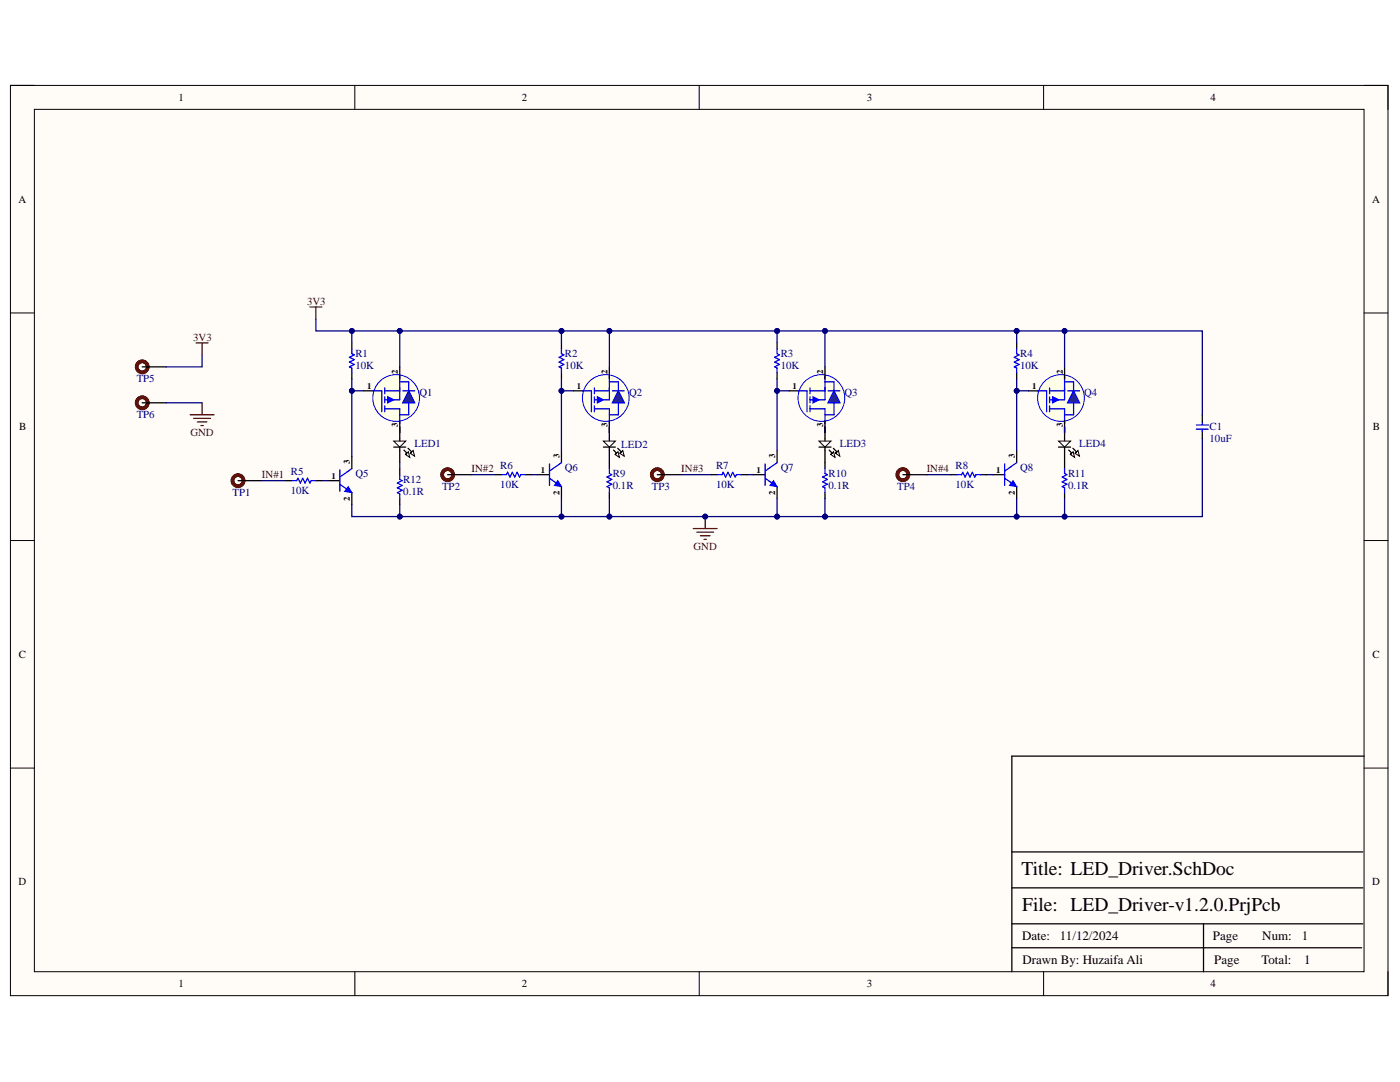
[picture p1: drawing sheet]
<svg xmlns="http://www.w3.org/2000/svg" width="279mm" height="216mm" viewBox="0 0 279 216" stroke-linecap="round" stroke-linejoin="round" font-family="sans-serif">
<path d="M2.1 17h274.9v181.7h-274.9z" fill-rule="evenodd" fill="#fffcf8"/>
<path d="M2.1 17h274.9v181.7h-274.9z" fill="none" stroke="#000" stroke-width=".2"/>
<path d="M6.9 21.8h265.3v172.1h-265.3z" fill-rule="evenodd" fill="#fffcf8"/>
<g fill="none" stroke="#000" stroke-width=".2">
<path d="M2.1 17h4.8M70.8 17v4.8M139.5 17v4.8M208.3 17v4.8M272.2 17h4.8v4.8M6.9 21.8h265.3v172.1h-265.3zM2.1 62.4h4.8M272.2 62.5h4.8M2.1 107.9h4.8M272.2 107.9h4.8M2.1 153.3h4.8M272.2 153.3h4.8"/>
<path d="M70.8 193.9v4.8M139.5 193.9v4.8M208.3 193.9v4.8M277 193.9v4.8"/>
</g>
<path d="M80.6 89.8l.6 .6M272.2 150.9h-70.3v43M201.9 177.2h70.1M201.9 170h70.1M201.9 189.1h69.8M201.9 184.3h70.1M240.2 184.3v9.6" fill="none" stroke="#000" stroke-width=".25"/>
<path d="M80.9 90.7l.6-.6 .3 1.2-.9-.6 .3-.3z" fill-rule="evenodd" fill="#fff"/>
<path d="M80.9 90.7l.6-.6 .3 1.2-.9-.6 .3-.3z" fill="none" stroke="#000" stroke-width=".2"/>
<path d="M81.5 89.5l.7 .7" fill="none" stroke="#000" stroke-width=".25"/>
<path d="M82.2 90.2l-.3 .3 .6-.6 .2 1.1-.8-.5z" fill-rule="evenodd" fill="#fff"/>
<path d="M82.2 90.2l-.3 .3 .6-.6 .2 1.1-.8-.5z" fill="none" stroke="#000" stroke-width=".2"/>
<path d="M78.6 89.2h2.4M79.8 85.2v2.8M79.8 89.2v3.1" fill="none" stroke="#000" stroke-width=".25"/>
<path d="M78.6 88h2.4l-1.2 1.2z" fill="#fff"/>
<path d="M78.6 88h2.4l-1.2 1.2z" fill="none" stroke="#000" stroke-width=".2"/>
<path d="M28.4 73.2h4.8M70.2 68.4v1.2M70.2 74.4v1.2M28.4 80.4h4.8M47.5 95.9h4.8M65.4 95.9h2.4M70.2 91.1v2.4M70.2 98.3v2.4M79.8 93.5v1.2M79.8 99.5v1.2M239.9 82.8v1.4M239.9 86v1.5" fill="none" stroke="#000" stroke-width=".25"/>
<path d="M70.2 69.6v1l.5 .2-1 .5 1 .5-1 .4 1 .5-1 .5 .5 .2v1M67.8 96.6l2.4 1.7M67.8 93.8v4.3M70.2 93.5l-2.4 1.7M79.8 94.7v1l.5 .2-1 .5 1 .5-1 .4 1 .5-1 .5 .5 .2v1M238.8 85.6h2.3M238.8 84.8h2.3M239.9 84.2v.5M239.9 85.6v.5" fill="none" stroke="#00f" stroke-width=".25"/>
<path d="M39.1 68.4h2.4M40.3 68.4v2.4M61.8 61.3h2.4M63 61.3v2.3M37.9 82.8h4.8M38.7 83.5h3.3M39.4 84.2h1.9M40.1 84.9h.5M40.3 80.4v2.4" fill="none" stroke="#800000" stroke-width=".25"/>
<g fill="none" stroke="#5b0f00" stroke-width=".72">
<circle cx="28.4" cy="73.2" r="1.1"/>
<circle cx="28.4" cy="80.4" r="1.1"/>
<circle cx="47.5" cy="95.9" r="1.1"/>
</g>
<path d="M69.5 97.1l.7 1.2-1.4-.2z" fill="#00f"/>
<path d="M69.5 97.1l.7 1.2-1.4-.2z" fill="none" stroke="#00f" stroke-width=".2"/>
<path d="M122.4 89.8l.6 .6" fill="none" stroke="#000" stroke-width=".25"/>
<path d="M122.8 90.7l.5-.6 .3 1.2-.8-.6 .2-.3z" fill-rule="evenodd" fill="#fff"/>
<path d="M122.8 90.7l.5-.6 .3 1.2-.8-.6 .2-.3z" fill="none" stroke="#000" stroke-width=".2"/>
<path d="M123.3 89.5l.7 .7" fill="none" stroke="#000" stroke-width=".25"/>
<path d="M124 90.2l-.3 .3 .6-.6 .3 1.1-.9-.5z" fill-rule="evenodd" fill="#fff"/>
<path d="M124 90.2l-.3 .3 .6-.6 .3 1.1-.9-.5z" fill="none" stroke="#000" stroke-width=".2"/>
<path d="M120.4 89.2h2.4M121.6 85.2v2.8M121.6 89.2v3.1" fill="none" stroke="#000" stroke-width=".25"/>
<path d="M120.4 88h2.4l-1.2 1.2z" fill="#fff"/>
<path d="M120.4 88h2.4l-1.2 1.2z" fill="none" stroke="#000" stroke-width=".2"/>
<circle cx="89.3" cy="94.7" r="1.1" fill="none" stroke="#5b0f00" stroke-width=".72"/>
<path d="M112 68.4v1.2M112 74.4v1.2M89.3 94.7h4.8M107.3 94.7h2.4M112 89.9v2.4M112 97.1v2.4M121.6 92.3v1.2M121.6 98.3v1.2" fill="none" stroke="#000" stroke-width=".25"/>
<path d="M112 69.6v1l.5 .2-.9 .5 .9 .5-.9 .4 .9 .5-.9 .5 .4 .2v1M109.7 95.4l2.3 1.7M109.7 92.6v4.3M112 92.3l-2.3 1.7M121.6 93.5v1l.5 .2-1 .5 1 .5-1 .4 1 .5-1 .5 .5 .2v1" fill="none" stroke="#00f" stroke-width=".25"/>
<path d="M111.3 95.9l.7 1.2-1.4-.2z" fill="#00f"/>
<path d="M111.3 95.9l.7 1.2-1.4-.2z" fill="none" stroke="#00f" stroke-width=".2"/>
<path d="M165.5 89.8l.6 .6" fill="none" stroke="#000" stroke-width=".25"/>
<path d="M165.8 90.7l.6-.6 .2 1.2-.8-.6 .3-.3z" fill-rule="evenodd" fill="#fff"/>
<path d="M165.8 90.7l.6-.6 .2 1.2-.8-.6 .3-.3z" fill="none" stroke="#000" stroke-width=".2"/>
<path d="M166.3 89.5l.7 .7" fill="none" stroke="#000" stroke-width=".25"/>
<path d="M167 90.2l-.2 .3 .5-.6 .3 1.1-.8-.5z" fill-rule="evenodd" fill="#fff"/>
<path d="M167 90.2l-.2 .3 .5-.6 .3 1.1-.8-.5z" fill="none" stroke="#000" stroke-width=".2"/>
<path d="M163.4 89.2h2.4M164.6 85.2v2.8M164.6 89.2v3.1" fill="none" stroke="#000" stroke-width=".25"/>
<path d="M163.4 88h2.4l-1.2 1.2z" fill="#fff"/>
<path d="M163.4 88h2.4l-1.2 1.2z" fill="none" stroke="#000" stroke-width=".2"/>
<circle cx="131.2" cy="94.7" r="1.1" fill="none" stroke="#5b0f00" stroke-width=".72"/>
<path d="M155.1 68.4v1.2M155.1 74.4v1.2M131.2 94.7h4.8M150.3 94.7h2.4M155.1 89.9v2.4M155.1 97.1v2.4M164.6 92.3v1.2M164.6 98.3v1.2" fill="none" stroke="#000" stroke-width=".25"/>
<path d="M155.1 69.6v1l.5 .2-1 .5 1 .5-1 .4 1 .5-1 .5 .5 .2v1M152.7 95.4l2.4 1.7M152.7 92.6v4.3M155.1 92.3l-2.4 1.7M164.6 93.5v1l.5 .2-.9 .5 .9 .5-.9 .4 .9 .5-.9 .5 .4 .2v1" fill="none" stroke="#00f" stroke-width=".25"/>
<path d="M154.4 95.9l.7 1.2-1.5-.2z" fill="#00f"/>
<path d="M154.4 95.9l.7 1.2-1.5-.2z" fill="none" stroke="#00f" stroke-width=".2"/>
<path d="M213.3 89.8l.6 .6" fill="none" stroke="#000" stroke-width=".25"/>
<path d="M213.6 90.7l.6-.6 .3 1.2-.9-.6 .3-.3z" fill-rule="evenodd" fill="#fff"/>
<path d="M213.6 90.7l.6-.6 .3 1.2-.9-.6 .3-.3z" fill="none" stroke="#000" stroke-width=".2"/>
<path d="M214.1 89.5l.7 .7" fill="none" stroke="#000" stroke-width=".25"/>
<path d="M214.6 90.5l.5-.6 .3 1.1-.8-.5 .2-.3z" fill-rule="evenodd" fill="#fff"/>
<path d="M214.6 90.5l.5-.6 .3 1.1-.8-.5 .2-.3z" fill="none" stroke="#000" stroke-width=".2"/>
<path d="M211.3 89.2h2.4M212.5 85.2v2.8M212.5 89.2v3.1" fill="none" stroke="#000" stroke-width=".25"/>
<path d="M211.3 88h2.4l-1.2 1.2z" fill="#fff"/>
<path d="M211.3 88h2.4l-1.2 1.2z" fill="none" stroke="#000" stroke-width=".2"/>
<circle cx="180.2" cy="94.7" r="1.1" fill="none" stroke="#5b0f00" stroke-width=".72"/>
<path d="M202.9 68.4v1.2M202.9 74.4v1.2M180.2 94.7h4.8M198.1 94.7h2.4M202.9 89.9v2.4M202.9 97.1v2.4M212.5 92.3v1.2M212.5 98.3v1.2" fill="none" stroke="#000" stroke-width=".25"/>
<path d="M202.9 69.6v1l.5 .2-1 .5 1 .5-1 .4 1 .5-1 .5 .5 .2v1M200.5 95.4l2.4 1.7M200.5 92.6v4.3M202.9 92.3l-2.4 1.7M212.5 93.5v1l.4 .2-.9 .5 .9 .5-.9 .4 .9 .5-.9 .5 .5 .2v1" fill="none" stroke="#00f" stroke-width=".25"/>
<path d="M202.2 95.9l.7 1.2-1.4-.2z" fill="#00f"/>
<path d="M202.2 95.9l.7 1.2-1.4-.2z" fill="none" stroke="#00f" stroke-width=".2"/>
<path d="M138.3 105.5h4.8M139.1 106.2h3.3M139.8 106.9h1.9M140.5 107.6h.5M140.7 103.1v2.4" fill="none" stroke="#800000" stroke-width=".25"/>
<circle cx="140.7" cy="103.1" r=".48" fill="#000080"/>
<circle cx="140.7" cy="103.1" r=".48" fill="none" stroke="#000080" stroke-width=".2"/>
<path d="M72.6 78h2.4" fill="none" stroke="#000" stroke-width=".25"/>
<circle cx="79.1" cy="79.4" r="4.7" fill="#ffffe8"/>
<circle cx="79.1" cy="79.4" r="4.7" fill="none" stroke="#00f" stroke-width=".2"/>
<path d="M74.4 78h1.8v4.2M76.8 78h3M76.8 77.4v1.2M76.8 79.2v1.2M79.8 75v4.8h-3M76.8 81v1.2M76.8 81.6h3v3" fill="none" stroke="#00f" stroke-width=".25"/>
<path d="M77.4 79.2l1.2 .6-1.2 .6z" fill="#00f"/>
<path d="M77.4 79.2l1.2 .6-1.2 .6zM79.8 76.2h1.8v6.6h-1.8M80.4 78h2.4" fill="none" stroke="#00f" stroke-width=".25"/>
<path d="M81.6 78l1.2 2.4h-2.4z" fill="#073763"/>
<path d="M81.6 78l1.2 2.4h-2.4z" fill="none" stroke="#00f" stroke-width=".25"/>
<path d="M79.8 73.2v2.4M114.4 78h2.4M79.8 84v2.3" fill="none" stroke="#000" stroke-width=".25"/>
<circle cx="120.9" cy="79.4" r="4.7" fill="#ffffe8"/>
<circle cx="120.9" cy="79.4" r="4.7" fill="none" stroke="#00f" stroke-width=".2"/>
<path d="M116.2 78h1.8v4.2M118.6 78h3M118.6 77.4v1.2M118.6 79.2v1.2M121.6 75v4.8h-3M118.6 81v1.2M118.6 81.6h3v3" fill="none" stroke="#00f" stroke-width=".25"/>
<path d="M119.2 79.2l1.2 .6-1.2 .6z" fill="#00f"/>
<path d="M119.2 79.2l1.2 .6-1.2 .6zM121.6 76.2h1.8v6.6h-1.8M122.2 78h2.4" fill="none" stroke="#00f" stroke-width=".25"/>
<path d="M123.4 78l1.2 2.4h-2.4z" fill="#073763"/>
<path d="M123.4 78l1.2 2.4h-2.4z" fill="none" stroke="#00f" stroke-width=".25"/>
<path d="M121.6 73.2v2.4M157.5 78h2.4M121.6 84v2.3" fill="none" stroke="#000" stroke-width=".25"/>
<circle cx="163.9" cy="79.4" r="4.7" fill="#ffffe8"/>
<circle cx="163.9" cy="79.4" r="4.7" fill="none" stroke="#00f" stroke-width=".2"/>
<path d="M159.3 78h1.8v4.2M161.7 78h2.9M161.7 77.4v1.2M161.7 79.2v1.2M164.6 75v4.8h-2.9M161.7 81v1.2M161.7 81.6h2.9v3" fill="none" stroke="#00f" stroke-width=".25"/>
<path d="M162.3 79.2l1.1 .6-1.1 .6z" fill="#00f"/>
<path d="M162.3 79.2l1.1 .6-1.1 .6zM164.6 76.2h1.8v6.6h-1.8M165.2 78h2.4" fill="none" stroke="#00f" stroke-width=".25"/>
<path d="M166.4 78l1.2 2.4h-2.4z" fill="#073763"/>
<path d="M166.4 78l1.2 2.4h-2.4z" fill="none" stroke="#00f" stroke-width=".25"/>
<path d="M164.6 73.2v2.4M205.3 78h2.4M164.6 84v2.3" fill="none" stroke="#000" stroke-width=".25"/>
<circle cx="211.7" cy="79.4" r="4.7" fill="#ffffe8"/>
<circle cx="211.7" cy="79.4" r="4.7" fill="none" stroke="#00f" stroke-width=".2"/>
<path d="M207.1 78h1.8v4.2M209.5 78h3M209.5 77.4v1.2M209.5 79.2v1.2M212.5 75v4.8h-3M209.5 81v1.2M209.5 81.6h3v3" fill="none" stroke="#00f" stroke-width=".25"/>
<path d="M210.1 79.2l1.2 .6-1.2 .6z" fill="#00f"/>
<path d="M210.1 79.2l1.2 .6-1.2 .6zM212.5 76.2h1.8v6.6h-1.8M213.1 78h2.3" fill="none" stroke="#00f" stroke-width=".25"/>
<path d="M214.3 78l1.1 2.4h-2.3z" fill="#073763"/>
<path d="M214.3 78l1.1 2.4h-2.3z" fill="none" stroke="#00f" stroke-width=".25"/>
<path d="M212.5 73.2v2.4M212.5 84v2.3" fill="none" stroke="#000" stroke-width=".25"/>
<path d="M40.3 70.8v2.4h-7.1M70.2 75.6v15.5M33.2 80.4h7.1M79.8 92.3v1.2" fill="none" stroke="#000080" stroke-width=".25"/>
<circle cx="70.2" cy="78" r=".48" fill="#000080"/>
<circle cx="70.2" cy="78" r=".48" fill="none" stroke="#000080" stroke-width=".2"/>
<path d="M70.2 68.4v-2.4h9.6v7.2M52.3 95.9h4.8M64.2 95.9h1.2" fill="none" stroke="#000080" stroke-width=".25"/>
<circle cx="70.2" cy="66" r=".48" fill="#000080"/>
<circle cx="70.2" cy="66" r=".48" fill="none" stroke="#000080" stroke-width=".2"/>
<circle cx="79.8" cy="66" r=".48" fill="#000080"/>
<circle cx="79.8" cy="66" r=".48" fill="none" stroke="#000080" stroke-width=".2"/>
<path d="M63 63.6v2.4h7.2" fill="none" stroke="#000080" stroke-width=".25"/>
<circle cx="70.2" cy="66" r=".48" fill="#000080"/>
<circle cx="70.2" cy="66" r=".48" fill="none" stroke="#000080" stroke-width=".2"/>
<path d="M112 99.5v3.6h9.6v-3.6" fill="none" stroke="#000080" stroke-width=".25"/>
<circle cx="112.1" cy="103.1" r=".48" fill="#000080"/>
<circle cx="112.1" cy="103.1" r=".48" fill="none" stroke="#000080" stroke-width=".2"/>
<circle cx="121.6" cy="103.1" r=".48" fill="#000080"/>
<circle cx="121.6" cy="103.1" r=".48" fill="none" stroke="#000080" stroke-width=".2"/>
<path d="M112 66v2.4M94.1 94.7h4.8M106.1 94.7h1.2" fill="none" stroke="#000080" stroke-width=".25"/>
<circle cx="112.1" cy="66" r=".48" fill="#000080"/>
<circle cx="112.1" cy="66" r=".48" fill="none" stroke="#000080" stroke-width=".2"/>
<path d="M155.1 99.5v3.6h9.5v-3.6" fill="none" stroke="#000080" stroke-width=".25"/>
<circle cx="155.1" cy="103.1" r=".48" fill="#000080"/>
<circle cx="155.1" cy="103.1" r=".48" fill="none" stroke="#000080" stroke-width=".2"/>
<circle cx="164.6" cy="103.1" r=".48" fill="#000080"/>
<circle cx="164.6" cy="103.1" r=".48" fill="none" stroke="#000080" stroke-width=".2"/>
<path d="M164.6 66v7.2M136 94.7h5.9M149.1 94.7h1.2" fill="none" stroke="#000080" stroke-width=".25"/>
<circle cx="164.6" cy="66" r=".48" fill="#000080"/>
<circle cx="164.6" cy="66" r=".48" fill="none" stroke="#000080" stroke-width=".2"/>
<path d="M155.1 66v2.4" fill="none" stroke="#000080" stroke-width=".25"/>
<circle cx="155.1" cy="66" r=".48" fill="#000080"/>
<circle cx="155.1" cy="66" r=".48" fill="none" stroke="#000080" stroke-width=".2"/>
<path d="M202.9 99.5v3.6h9.6v-3.6" fill="none" stroke="#000080" stroke-width=".25"/>
<circle cx="202.9" cy="103.1" r=".48" fill="#000080"/>
<circle cx="202.9" cy="103.1" r=".48" fill="none" stroke="#000080" stroke-width=".2"/>
<circle cx="212.5" cy="103.1" r=".48" fill="#000080"/>
<circle cx="212.5" cy="103.1" r=".48" fill="none" stroke="#000080" stroke-width=".2"/>
<path d="M212.5 66v7.2M185 94.7h4.7M196.9 94.7h1.2" fill="none" stroke="#000080" stroke-width=".25"/>
<circle cx="212.5" cy="66" r=".48" fill="#000080"/>
<circle cx="212.5" cy="66" r=".48" fill="none" stroke="#000080" stroke-width=".2"/>
<path d="M202.9 66v2.4" fill="none" stroke="#000080" stroke-width=".25"/>
<circle cx="202.9" cy="66" r=".48" fill="#000080"/>
<circle cx="202.9" cy="66" r=".48" fill="none" stroke="#000080" stroke-width=".2"/>
<path d="M79.8 100.7v2.4" fill="none" stroke="#000080" stroke-width=".25"/>
<circle cx="79.8" cy="103.1" r=".48" fill="#000080"/>
<circle cx="79.8" cy="103.1" r=".48" fill="none" stroke="#000080" stroke-width=".2"/>
<path d="M121.6 103.1h33.5" fill="none" stroke="#000080" stroke-width=".25"/>
<circle cx="121.6" cy="103.1" r=".48" fill="#000080"/>
<circle cx="121.6" cy="103.1" r=".48" fill="none" stroke="#000080" stroke-width=".2"/>
<circle cx="140.7" cy="103.1" r=".48" fill="#000080"/>
<circle cx="140.7" cy="103.1" r=".48" fill="none" stroke="#000080" stroke-width=".2"/>
<circle cx="155.1" cy="103.1" r=".48" fill="#000080"/>
<circle cx="155.1" cy="103.1" r=".48" fill="none" stroke="#000080" stroke-width=".2"/>
<path d="M164.6 103.1h38.3" fill="none" stroke="#000080" stroke-width=".25"/>
<circle cx="164.6" cy="103.1" r=".48" fill="#000080"/>
<circle cx="164.6" cy="103.1" r=".48" fill="none" stroke="#000080" stroke-width=".2"/>
<circle cx="202.9" cy="103.1" r=".48" fill="#000080"/>
<circle cx="202.9" cy="103.1" r=".48" fill="none" stroke="#000080" stroke-width=".2"/>
<path d="M239.9 87.5v15.6h-27.4" fill="none" stroke="#000080" stroke-width=".25"/>
<circle cx="212.5" cy="103.1" r=".48" fill="#000080"/>
<circle cx="212.5" cy="103.1" r=".48" fill="none" stroke="#000080" stroke-width=".2"/>
<path d="M70.2 100.7v2.4h41.8" fill="none" stroke="#000080" stroke-width=".25"/>
<circle cx="79.8" cy="103.1" r=".48" fill="#000080"/>
<circle cx="79.8" cy="103.1" r=".48" fill="none" stroke="#000080" stroke-width=".2"/>
<circle cx="112.1" cy="103.1" r=".48" fill="#000080"/>
<circle cx="112.1" cy="103.1" r=".48" fill="none" stroke="#000080" stroke-width=".2"/>
<path d="M79.8 66h41.8" fill="none" stroke="#000080" stroke-width=".25"/>
<circle cx="79.8" cy="66" r=".48" fill="#000080"/>
<circle cx="79.8" cy="66" r=".48" fill="none" stroke="#000080" stroke-width=".2"/>
<circle cx="112.1" cy="66" r=".48" fill="#000080"/>
<circle cx="112.1" cy="66" r=".48" fill="none" stroke="#000080" stroke-width=".2"/>
<circle cx="121.6" cy="66" r=".48" fill="#000080"/>
<circle cx="121.6" cy="66" r=".48" fill="none" stroke="#000080" stroke-width=".2"/>
<path d="M70.2 78h2.4M79.8 85.2v1.1M121.6 85.2v1.1" fill="none" stroke="#000080" stroke-width=".25"/>
<circle cx="70.2" cy="78" r=".48" fill="#000080"/>
<circle cx="70.2" cy="78" r=".48" fill="none" stroke="#000080" stroke-width=".2"/>
<path d="M112 78h2.4" fill="none" stroke="#000080" stroke-width=".25"/>
<circle cx="112" cy="78" r=".48" fill="#000080"/>
<circle cx="112" cy="78" r=".48" fill="none" stroke="#000080" stroke-width=".2"/>
<path d="M121.6 73.2v-7.2h118.3v16.8" fill="none" stroke="#000080" stroke-width=".25"/>
<circle cx="121.6" cy="66" r=".48" fill="#000080"/>
<circle cx="121.6" cy="66" r=".48" fill="none" stroke="#000080" stroke-width=".2"/>
<circle cx="155.1" cy="66" r=".48" fill="#000080"/>
<circle cx="155.1" cy="66" r=".48" fill="none" stroke="#000080" stroke-width=".2"/>
<circle cx="164.6" cy="66" r=".48" fill="#000080"/>
<circle cx="164.6" cy="66" r=".48" fill="none" stroke="#000080" stroke-width=".2"/>
<circle cx="202.9" cy="66" r=".48" fill="#000080"/>
<circle cx="202.9" cy="66" r=".48" fill="none" stroke="#000080" stroke-width=".2"/>
<circle cx="212.5" cy="66" r=".48" fill="#000080"/>
<circle cx="212.5" cy="66" r=".48" fill="none" stroke="#000080" stroke-width=".2"/>
<path d="M155.1 78h2.4" fill="none" stroke="#000080" stroke-width=".25"/>
<circle cx="155.1" cy="78" r=".48" fill="#000080"/>
<circle cx="155.1" cy="78" r=".48" fill="none" stroke="#000080" stroke-width=".2"/>
<path d="M112 75.6v14.3" fill="none" stroke="#000080" stroke-width=".25"/>
<circle cx="112" cy="78" r=".48" fill="#000080"/>
<circle cx="112" cy="78" r=".48" fill="none" stroke="#000080" stroke-width=".2"/>
<path d="M155.1 75.6v14.3" fill="none" stroke="#000080" stroke-width=".25"/>
<circle cx="155.1" cy="78" r=".48" fill="#000080"/>
<circle cx="155.1" cy="78" r=".48" fill="none" stroke="#000080" stroke-width=".2"/>
<path d="M202.9 78h2.4M212.5 85.2v1.1" fill="none" stroke="#000080" stroke-width=".25"/>
<circle cx="202.9" cy="78" r=".48" fill="#000080"/>
<circle cx="202.9" cy="78" r=".48" fill="none" stroke="#000080" stroke-width=".2"/>
<path d="M202.9 75.6v14.3" fill="none" stroke="#000080" stroke-width=".25"/>
<circle cx="202.9" cy="78" r=".48" fill="#000080"/>
<circle cx="202.9" cy="78" r=".48" fill="none" stroke="#000080" stroke-width=".2"/>
<path d="M164.6 85.2v1.1" fill="none" stroke="#000080" stroke-width=".25"/>
<path d="M57.1 95.9h1.2M63 95.9h1.2M98.9 94.7h1.2M104.9 94.7h1.2M141.9 94.7h1.2M147.9 94.7h1.2M189.7 94.7h1.2M195.7 94.7h1.2" fill="none" stroke="#000" stroke-width=".25"/>
<path d="M58.3 95.9h.9l.3-.5 .4 1 .5-1 .5 1 .5-1 .4 1 .3-.5h.9M100.1 94.7h1l.2-.5 .5 1 .4-1 .5 1 .5-1 .5 1 .2-.5h1M143.1 94.7h1l.2-.5 .5 1 .5-1 .5 1 .4-1 .5 1 .3-.5h.9M190.9 94.7h1l.2-.5 .5 1 .5-1 .5 1 .5-1 .4 1 .3-.5h.9" fill="none" stroke="#00f" stroke-width=".25"/>
<g font-size="3.9">
<text x="203.8" y="174.7">Title: LED_Driver.SchDoc</text>
<text x="204" y="181.8">File: LED_Driver-v1.2.0.PrjPcb</text>
</g>
<g font-size="2.6">
<text x="204" y="187.6">Date:</text>
<text x="211.5" y="187.6">11/12/2024</text>
<text x="242.1" y="187.6">Page</text>
<text x="251.9" y="187.6">Num:</text>
<text x="259.8" y="187.6">1</text>
<text x="204.1" y="192.4">Drawn By: Huzaifa Ali</text>
<text x="242.3" y="192.4">Page</text>
<text x="251.8" y="192.4">Total:</text>
<text x="260.3" y="192.4">1</text>
</g>
<g font-size="2.2">
<text x="35.6" y="20.1">1</text>
<text x="104.2" y="20.1">2</text>
<text x="173" y="20.1">3</text>
<text x="241.6" y="20.1">4</text>
<text x="3.7" y="40.5">A</text>
<text x="273.8" y="40.5">A</text>
<text x="3.8" y="85.9">B</text>
<text x="274" y="85.9">B</text>
<text x="3.8" y="131.3">C</text>
<text x="273.9" y="131.3">C</text>
<text x="3.7" y="176.7">D</text>
<text x="273.9" y="176.7">D</text>
<text x="35.6" y="197">1</text>
<text x="104.2" y="197">2</text>
<text x="173" y="197">3</text>
<text x="241.6" y="197">4</text>
</g>
<g font-size="2.2" fill="#800000">
<text x="61.3" y="60.8">3V3</text>
<text x="38.6" y="67.9">3V3</text>
<text x="38" y="87.1">GND</text>
<text x="52.3" y="95.4">IN#1</text>
<text x="94.1" y="94.2">IN#2</text>
<text x="136" y="94.2">IN#3</text>
<text x="184.9" y="94.2">IN#4</text>
<text x="138.4" y="109.8">GND</text>
</g>
<g font-size="2.2" fill="#000080">
<text x="70.9" y="71.3">R1</text>
<text x="112.7" y="71.3">R2</text>
<text x="155.8" y="71.3">R3</text>
<text x="203.6" y="71.3">R4</text>
<text x="27.3" y="76.2">TP5</text>
<text x="70.9" y="73.7">10K</text>
<text x="112.7" y="73.7">10K</text>
<text x="155.8" y="73.7">10K</text>
<text x="203.6" y="73.7">10K</text>
<text x="27.3" y="83.4">TP6</text>
<text x="83.7" y="79.1">Q1</text>
<text x="125.6" y="79.1">Q2</text>
<text x="168.6" y="79.1">Q3</text>
<text x="216.4" y="79.1">Q4</text>
<text x="82.7" y="89.2">LED1</text>
<text x="124" y="89.5">LED2</text>
<text x="167.6" y="89.2">LED3</text>
<text x="215.4" y="89.2">LED4</text>
<text x="241.4" y="85.9">C1</text>
<text x="241.4" y="88.2">10uF</text>
<text x="58" y="94.7">R5</text>
<text x="70.9" y="95.2">Q5</text>
<text x="99.8" y="93.5">R6</text>
<text x="112.7" y="94">Q6</text>
<text x="122.3" y="95.2">R9</text>
<text x="142.9" y="93.5">R7</text>
<text x="155.8" y="94">Q7</text>
<text x="165.4" y="95.2">R10</text>
<text x="190.7" y="93.5">R8</text>
<text x="203.6" y="94">Q8</text>
<text x="213.1" y="95.2">R11</text>
<text x="46.4" y="98.9">TP1</text>
<text x="58" y="98.6">10K</text>
<text x="80.5" y="96.4">R12</text>
<text x="80.5" y="98.8">0.1R</text>
<text x="88.2" y="97.7">TP2</text>
<text x="99.8" y="97.3">10K</text>
<text x="122.3" y="97.6">0.1R</text>
<text x="130.1" y="97.7">TP3</text>
<text x="142.9" y="97.3">10K</text>
<text x="165.4" y="97.6">0.1R</text>
<text x="179.1" y="97.7">TP4</text>
<text x="190.7" y="97.3">10K</text>
<text x="213.1" y="97.6">0.1R</text>
</g>
<g font-size="1.7">
<text x="73.3" y="77.6">1</text>
<text x="79.4" y="74.6" transform="rotate(-90 79.4 74.6)">2</text>
<text x="115.1" y="77.6">1</text>
<text x="121.2" y="74.6" transform="rotate(-90 121.2 74.6)">2</text>
<text x="158.2" y="77.6">1</text>
<text x="164.3" y="74.6" transform="rotate(-90 164.3 74.6)">2</text>
<text x="206" y="77.6">1</text>
<text x="212.1" y="74.6" transform="rotate(-90 212.1 74.6)">2</text>
<text x="79.4" y="85.2" transform="rotate(-90 79.4 85.2)">3</text>
<text x="121.2" y="85.2" transform="rotate(-90 121.2 85.2)">3</text>
<text x="164.3" y="85.2" transform="rotate(-90 164.3 85.2)">3</text>
<text x="212.1" y="85.2" transform="rotate(-90 212.1 85.2)">3</text>
<text x="66.1" y="95.5">1</text>
<text x="69.8" y="92.6" transform="rotate(-90 69.8 92.6)">3</text>
<text x="108" y="94.3">1</text>
<text x="111.7" y="91.4" transform="rotate(-90 111.7 91.4)">3</text>
<text x="151" y="94.3">1</text>
<text x="154.7" y="91.4" transform="rotate(-90 154.7 91.4)">3</text>
<text x="198.8" y="94.3">1</text>
<text x="202.5" y="91.4" transform="rotate(-90 202.5 91.4)">3</text>
<text x="69.8" y="100" transform="rotate(-90 69.8 100)">2</text>
<text x="111.7" y="98.9" transform="rotate(-90 111.7 98.9)">2</text>
<text x="154.7" y="98.9" transform="rotate(-90 154.7 98.9)">2</text>
<text x="202.5" y="98.9" transform="rotate(-90 202.5 98.9)">2</text>
</g>
</svg>
